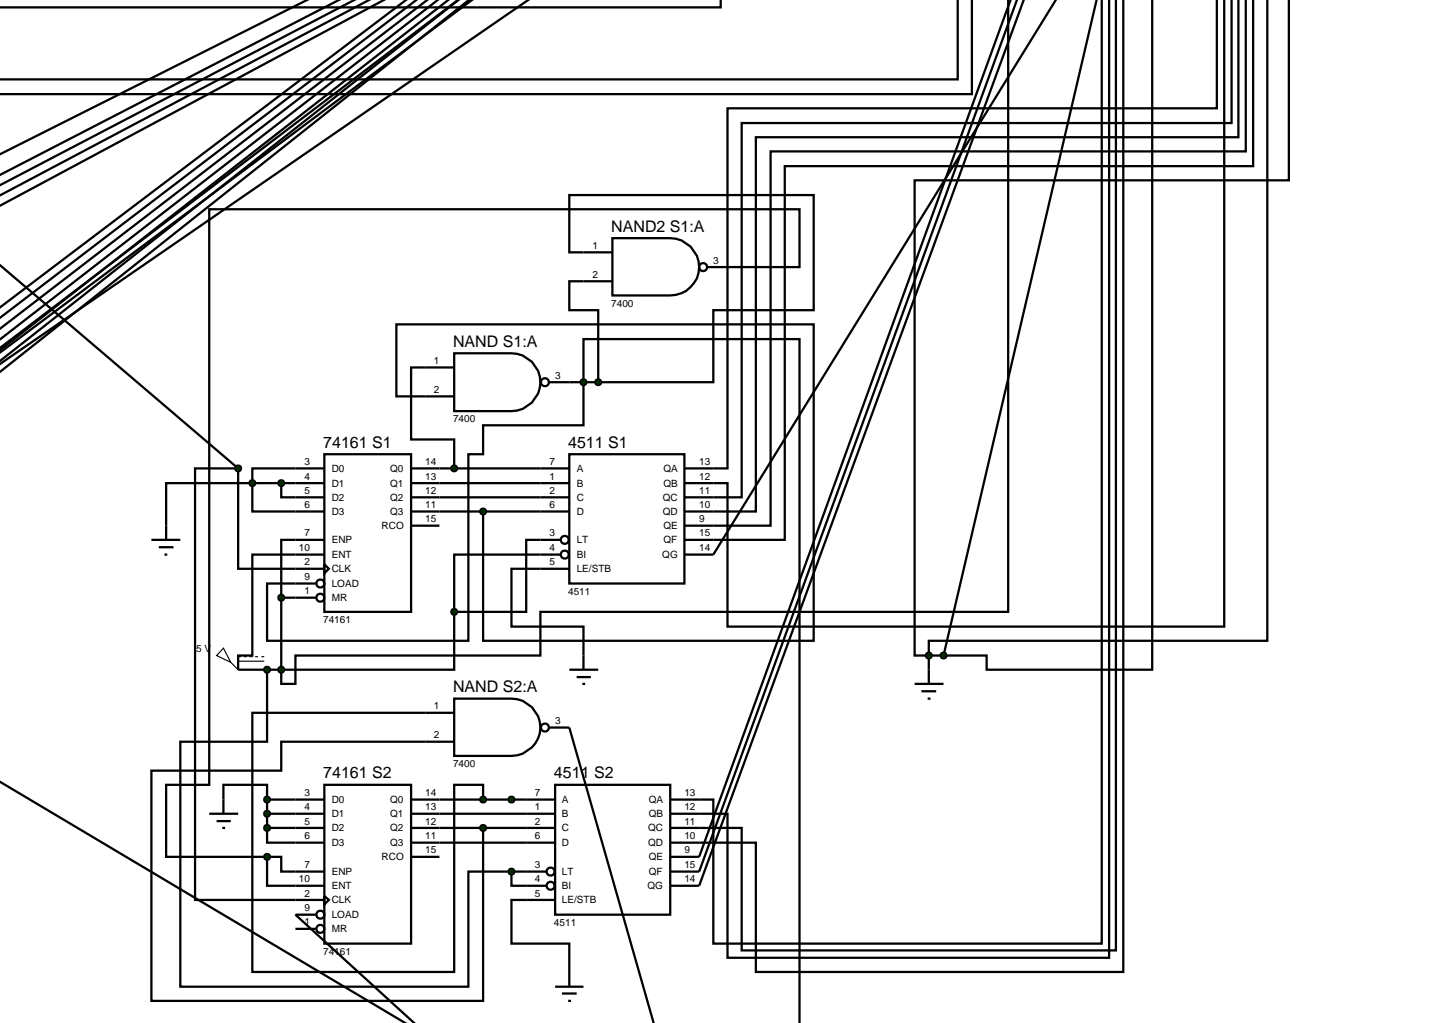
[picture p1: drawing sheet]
<svg xmlns="http://www.w3.org/2000/svg" width="257mm" height="180mm" viewBox="0 0 257 180" stroke-linecap="round" stroke-linejoin="round" font-family="sans-serif">
<g fill="none" stroke="#000" stroke-width=".4">
<path d="M54.2 0l-54.2 27.2M59.9 0l-59.9 30.9M62.6 0l-62.6 32.7M65.2 0l-65.2 34.5M67.8 0l-67.8 36.3M71.7 -.1l-71.7 54.3M73.5 -.1l-73.5 56.2M75.4 -.1l-75.4 58.1M77.3 -.1l-77.3 60M79.1 -.1l-79.1 61.9M80.8 0l-80.9 61.4M80.9 -.1l-80.9 63.8"/>
<path d="M82.8 -.1l-82.8 65.7M83.3 0l-83.4 62.2M93.2 0l-93.3 64.2M127.1 -.1v1.4h-127.2M168.9 -.1v14.1h-168.9M171.4 -.1v16.7h-171.4M177.8 0v107.9h-82.5v7.7h-43.2v5h-2.5v-2.5M178.2 -.1l-54.9 151.2M179.4 -.1l-56.1 153.8M180.6 -.1l-57.3 156.3M186.2 0l-60.4 97.8h-5.1M193.4 0l-27 115.6"/>
<path d="M194.3 -.1v166.5h-68.5v-25.4h-2.5M195.6 -.1v169h-67.3v-25.4h-5M196.8 -.1v167.7h-66v-21.6h-7.5M198.1 -.1v171.5h-64.8v-22.8h-10M203.2 0v118.1h-29.2v-2.5h-7.6M214.6 -.1v19.2h-86.3v63.5h-7.6M215.9 0v110.5h-87.6v-25.3h-7.6M217.2 -.1v21.8h-86.4v66h-10.1M218.4 -.1v24.3h-85.1v66h-12.6M219.7 -.1v26.8h-83.8v66h-15.2M221 -.1v29.4h-82.6v65.9h-17.7M223.5 0v113h-59.7v2.6"/>
<path d="M227.3 0v31.8h-66v83.8h2.5M0 46.7l42 35.9M102.9 44.5h-2.5v-10.1h43.1v20.3h-17.7v12.7h-20.3M102.9 49.6h-2.5v5.1h5.1v12.7M128.3 47.1h12.7v-10.2h-104.1v101.5h-7.6v12.7h17.8M75 69.9h-5.1v-12.7h73.6v55.8h-58.3v-22.8M75 64.8h-2.5v12.7h7.6v5.1M100.4 67.4h5.1M42 82.6v17.7h15.2M42 82.6h-7.6v76.1h17.7M44.5 85.2h-15.2v7.5M44.5 85.2v5h12.7"/>
<path d="M44.5 85.2h12.7M49.6 85.2v2.5h7.6M57.2 80.1h15.3v27.8h-15.3zM57.2 97.8h-12.7v17.8h-2.5v2.5h7.6M57.2 82.6h-12.7v2.6M57.2 95.2h-7.6v10.2M57.2 99.5l.8 .8-.8 .8zM72.5 85.2h27.9M72.5 87.7h27.9M72.5 90.2h27.9M72.5 82.6h27.9M72.5 92.7h5"/>
<path d="M98.9 97.8h-18.8v10.1M98.9 95.2h-6.1v12.7h-12.7M100.4 80.1h20.3v22.8h-20.3zM47.1 118.1v12.7h-15.3v43.2h50.8v-20.3h7.6M49.6 105.4v12.7M49.6 105.4h6.1M55.7 102.9h-8.6v10.1h35.5v-32.9h2.6v-5.1h17.7v-15.2h38.1v120.6M80.1 107.9v10.2h-30.5M100.4 100.3h-10.2v10.2h12.7v7.6M100.4 118.1h5.1M101.7 119.4h2.5M163.8 115.6v5"/>
<path d="M163.8 115.6h2.6M0 137.8l71.5 42.6M75 125.7h-30.5v45.7h35.6v-33h5.1v2.6M75 130.8h-25.4v5.1h-22.9v40.6h58.5v-30.5M100.4 128.3l14.9 52.1M102.7 120.6h.5M161.3 120.6h5.1M162.5 121.9h2.6M163.6 123.2h.5M39.4 141v-2.6h7.7v2.6M47.1 146v2.6h5M47.1 151.1h2.5v2.6h2.5"/>
<path d="M47.1 151.1v5.1h5M47.1 143.5h5M47.1 146h5M47.1 141h5M47.1 141v5M77.5 143.5h15.3M77.5 148.6h15.3M77.5 146h15.3M77.5 141h15.3M90.2 153.7v2.5h2.6M90.2 153.7h2.6M92.8 158.7h-2.6v7.7h10.2v7.6"/>
<path d="M52.1 161.3l21 19.1M97.9 174h5M99.1 175.2h2.6M100.2 176.5h.5"/>
<circle cx="99.6" cy="95.2" r=".7"/>
<circle cx="99.6" cy="97.8" r=".7"/>
<circle cx="56.5" cy="102.9" r=".7"/>
<circle cx="56.5" cy="105.4" r=".7"/>
</g>
<path d="M39.4 114.3l1.3 2.5-2.5-1.2zM40.7 116.8l1.3 1.3M42 115.8h.5M42 116.6h4.6M43 115.8h.5M44 115.8h.5M45 115.8h.5M46.1 115.8h.5" fill="none" stroke="#000" stroke-width=".2"/>
<g fill="#004000" stroke="#000" stroke-width=".4">
<path d="M163.5 115.2l.3-.1-.5 .5zM163.8 115.1l.3 .1 .2 .4zM164.3 115.6l-.2 .4-.3 .1zM163.3 115.6l.5 .5-.3-.1z"/>
<path d="M49.3 117.7l.3-.1-.5 .5zM49.6 117.6l.4 .2 .1 .3zM49.6 118.6l.5-.5-.2 .4zM49.1 118.1l.5 .5-.3-.1z"/>
<path d="M79.8 107.5l.3-.1-.5 .5zM80.1 107.4l.3 .1 .2 .4zM80.6 107.9l-.2 .4-.3 .1zM79.6 107.9l.5 .5-.4-.2z"/>
</g>
<g fill="#004000">
<path d="M163.8 115.1l.5 .5-.5 .5-.5-.5z"/>
<path d="M49.6 117.6l.5 .5-.5 .5-.5-.5z"/>
<path d="M80.1 107.4l.5 .5-.5 .5-.5-.5z"/>
</g>
<g fill="none" stroke="#000" stroke-width=".4">
<path d="M26.7 95.2h5.1M28 96.5h2.6M29 97.8h.5M29.3 92.7v2.5M57.2 138.4h15.3v28h-15.3zM97.9 138.4h20.3v22.9h-20.3zM52.1 141h5.1M52.1 143.5h5.1M52.1 146h5.1M52.1 148.6h5.1M52.1 153.7h5.1M52.1 156.2h5.1"/>
<path d="M52.1 158.7h5.1M57.2 158l.8 .7-.8 .8zM72.5 141h5M72.5 143.5h5M72.5 146h5M72.5 148.6h5M72.5 151.1h5M92.8 141h5.1M92.8 143.5h5.1M92.8 146h5.1M92.8 148.6h5.1M92.8 153.7h3.5"/>
<path d="M92.8 156.2h3.5M92.8 158.7h5.1M118.2 141h5.1M118.2 143.5h5.1M118.2 146h5.1M118.2 148.6h5.1M118.2 151.1h5.1M118.2 153.7h5.1M118.2 156.2h5.1M52.1 161.3h3.6M52.1 163.8h3.6"/>
<circle cx="97.1" cy="153.7" r=".7"/>
<circle cx="97.1" cy="156.2" r=".7"/>
<circle cx="56.5" cy="163.8" r=".7"/>
<circle cx="56.5" cy="161.3" r=".7"/>
</g>
<g fill="#004000" stroke="#000" stroke-width=".4">
<path d="M44.1 84.9l.4-.2-.5 .5zM44.5 84.7l.4 .2 .1 .3zM44.5 85.7l.5-.5-.1 .3zM44 85.2l.5 .5-.3-.1z"/>
<path d="M49.3 84.8l.3-.1-.5 .5zM49.6 84.7l.4 .2 .1 .3zM49.6 85.7l.5-.5-.2 .4zM49.1 85.2l.5 .5-.4-.2z"/>
<path d="M84.8 145.7l.4-.2-.5 .5zM85.2 145.5l.3 .1 .2 .4zM85.7 146l-.1 .3-.4 .2zM84.7 146l.5 .5-.3-.1z"/>
<path d="M166.1 115.2l.3-.1-.5 .5zM166.4 115.1l.3 .1 .2 .4zM166.9 115.6l-.2 .4-.3 .1zM165.9 115.6l.5 .5-.3-.1z"/>
</g>
<g fill="#004000">
<path d="M44 85.2l.5-.5 .5 .5-.5 .5z"/>
<path d="M49.6 84.7l.5 .5-.5 .5-.5-.5z"/>
<path d="M84.7 146l.5-.5 .5 .5-.5 .5z"/>
<path d="M166.4 115.1l.5 .5-.5 .5-.5-.5z"/>
</g>
<path d="M36.9 143.5h5.1M38.2 144.8h2.5M39.2 146h.5M39.4 141v2.5" fill="none" stroke="#000" stroke-width=".4"/>
<g fill="#004000" stroke="#000" stroke-width=".4">
<path d="M46.7 140.7l.4-.2-.5 .5zM47.1 140.5l.4 .2 .1 .3zM47.1 141.5l.5-.5-.2 .4zM46.6 141l.5 .5-.3-.1z"/>
<path d="M46.7 143.2l.4-.2-.5 .5zM47.1 143l.4 .2 .1 .3zM47.1 144l.5-.5-.2 .4zM46.6 143.5l.5 .5-.3-.1z"/>
<path d="M46.7 145.7l.4-.2-.5 .5zM47.1 145.5l.3 .1 .2 .4zM47.6 146l-.1 .3-.4 .2zM46.6 146l.5 .5-.3-.1z"/>
<path d="M89.9 140.6l.3-.1-.5 .5zM90.2 140.5l.3 .1 .2 .4zM90.7 141l-.2 .4-.3 .1zM89.7 141l.5 .5-.4-.2z"/>
<path d="M41.7 82.2l.3-.1-.5 .5zM42 82.1l.3 .1 .2 .4zM42 83.1l.5-.5-.2 .4zM41.5 82.6l.5 .5-.4-.2z"/>
<path d="M84.8 89.9l.4-.2-.5 .5zM85.2 89.7l.4 .2 .1 .3zM85.2 90.7l.5-.5-.2 .4zM84.7 90.2l.5 .5-.3-.1z"/>
<path d="M84.8 140.7l.4-.2-.5 .5zM85.2 140.5l.4 .2 .1 .3zM85.2 141.5l.5-.5-.2 .4zM84.7 141l.5 .5-.3-.1z"/>
<path d="M89.9 153.3l.3-.1-.5 .5zM90.2 153.2l.3 .1 .2 .4zM90.7 153.7l-.2 .4-.3 .1zM89.7 153.7l.5 .5-.4-.2z"/>
<path d="M46.8 117.7l.3-.1-.5 .5zM47.1 117.6l.4 .2 .1 .3zM47.1 118.6l.5-.5-.1 .3zM46.6 118.1l.5 .5-.3-.1z"/>
</g>
<g fill="#004000">
<path d="M46.6 141l.5-.5 .5 .5-.5 .5z"/>
<path d="M46.6 143.5l.5-.5 .5 .5-.5 .5z"/>
<path d="M46.6 146l.5-.5 .5 .5-.5 .5z"/>
<path d="M90.2 140.5l.5 .5-.5 .5-.5-.5z"/>
<path d="M42 82.1l.5 .5-.5 .5-.5-.5z"/>
<path d="M84.7 90.2l.5-.5 .5 .5-.5 .5z"/>
<path d="M84.7 141l.5-.5 .5 .5-.5 .5z"/>
<path d="M90.2 153.2l.5 .5-.5 .5-.5-.5z"/>
<path d="M46.6 118.1l.5-.5 .5 .5-.5 .5z"/>
</g>
<g fill="none" stroke="#000" stroke-width=".4">
<path d="M75 64.8h5.1M75 69.9h5.1M80.1 62.3h10.1a5.1 5.1 0 0 1 5.1 5.1 5.1 5.1 0 0 1-5.1 5.1h-10.1zM96.9 67.4h3.5"/>
<circle cx="96.1" cy="67.4" r=".7"/>
</g>
<path d="M79.8 82.2l.3-.1-.5 .5zM80.1 82.1l.3 .1 .2 .4zM80.1 83.1l.5-.5-.2 .4zM79.6 82.6l.5 .5-.4-.2z" fill="#004000" stroke="#000" stroke-width=".4"/>
<path d="M80.1 82.1l.5 .5-.5 .5-.5-.5z" fill="#004000"/>
<g fill="none" stroke="#000" stroke-width=".4">
<path d="M75 125.7h5.1M75 130.8h5.1M80.1 123.2h10.1a5.1 5.1 0 0 1 5.1 5 5.1 5.1 0 0 1-5.1 5.1h-10.1zM96.9 128.3h3.5"/>
<circle cx="96.1" cy="128.3" r=".7"/>
</g>
<path d="M102.5 67.1l.4-.2-.5 .5zM102.9 66.9l.4 .2 .1 .3zM103.4 67.4l-.1 .3-.4 .2zM102.4 67.4l.5 .5-.4-.2z" fill="#004000" stroke="#000" stroke-width=".4"/>
<path d="M102.4 67.4l.5-.5 .5 .5-.5 .5z" fill="#004000"/>
<g fill="none" stroke="#000" stroke-width=".4">
<path d="M102.9 44.5h5.1M102.9 49.6h5.1M108 42h10.2a5.1 5.1 0 0 1 5.1 5 5.1 5.1 0 0 1-5.1 5.1h-10.2zM124.8 47.1h3.5"/>
<circle cx="124" cy="47.1" r=".7"/>
</g>
<g fill="#004000" stroke="#000" stroke-width=".4">
<path d="M105.2 67l.3-.1-.5 .5zM105.5 66.9l.3 .1 .2 .4zM106 67.4l-.2 .4-.3 .1zM105 67.4l.5 .5-.4-.2z"/>
<path d="M46.7 150.8l.4-.2-.5 .5zM47.1 150.6l.4 .2 .1 .3zM47.1 151.6l.5-.5-.2 .4zM46.6 151.1l.5 .5-.3-.1z"/>
<path d="M49.3 105l.3-.1-.5 .5zM49.6 104.9l.4 .2 .1 .3zM49.6 105.9l.5-.5-.2 .4zM49.1 105.4l.5 .5-.3-.1z"/>
</g>
<g fill="#004000">
<path d="M105 67.4l.5-.5 .5 .5-.5 .5z"/>
<path d="M46.6 151.1l.5-.5 .5 .5-.5 .5z"/>
<path d="M49.6 104.9l.5 .5-.5 .5-.5-.5z"/>
</g>
<g font-size="2.8">
<text x="107.8" y="40.9">NAND2 S1:A</text>
<text x="79.9" y="61.2">NAND S1:A</text>
<text x="57" y="79">74161 S1</text>
<text x="100.2" y="79">4511 S1</text>
<text x="79.9" y="122.1">NAND S2:A</text>
<text x="57" y="137.3">74161 S2</text>
<text x="97.7" y="137.3">4511 S2</text>
</g>
<g font-size="1.8">
<text x="104.5" y="43.9">1</text>
<text x="125.8" y="46.5">3</text>
<text x="104.5" y="49">2</text>
<text x="107.8" y="54.2">7400</text>
<text x="76.5" y="64.2">1</text>
<text x="76.5" y="69.3">2</text>
<text x="97.9" y="66.8">3</text>
<text x="79.9" y="74.5">7400</text>
<text x="53.7" y="82">3</text>
<text x="58.5" y="83.2">D0</text>
<text x="68.8" y="83.2">Q0</text>
<text x="75" y="82">14</text>
<text x="96.9" y="82">7</text>
<text x="101.7" y="83.2">A</text>
<text x="117" y="83.2">QA</text>
<text x="123.3" y="82">13</text>
<text x="53.7" y="84.6">4</text>
<text x="53.7" y="87.1">5</text>
<text x="53.7" y="89.6">6</text>
<text x="58.5" y="85.8">D1</text>
<text x="58.5" y="88.3">D2</text>
<text x="68.8" y="85.8">Q1</text>
<text x="68.8" y="88.3">Q2</text>
<text x="75" y="84.6">13</text>
<text x="75" y="87.1">12</text>
<text x="75" y="89.6">11</text>
<text x="96.9" y="84.6">1</text>
<text x="96.9" y="87.1">2</text>
<text x="96.9" y="89.6">6</text>
<text x="101.7" y="85.8">B</text>
<text x="101.7" y="88.3">C</text>
<text x="116.9" y="88.3">QC</text>
<text x="117" y="85.8">QB</text>
<text x="123.3" y="84.6">12</text>
<text x="123.3" y="87.1">11</text>
<text x="123.3" y="89.6">10</text>
<text x="53.7" y="94.6">7</text>
<text x="58.5" y="90.8">D3</text>
<text x="58.5" y="95.8">ENP</text>
<text x="67.3" y="93.3">RCO</text>
<text x="68.8" y="90.8">Q3</text>
<text x="75" y="92.1">15</text>
<text x="96.9" y="94.6">3</text>
<text x="101.7" y="90.8">D</text>
<text x="101.7" y="95.8">LT</text>
<text x="116.9" y="90.8">QD</text>
<text x="117" y="93.3">QE</text>
<text x="117" y="95.8">QF</text>
<text x="123.3" y="92.1">9</text>
<text x="123.3" y="94.6">15</text>
<text x="52.7" y="97.2">10</text>
<text x="53.7" y="99.7">2</text>
<text x="58.5" y="98.4">ENT</text>
<text x="58.5" y="100.9">CLK</text>
<text x="96.9" y="97.2">4</text>
<text x="96.9" y="99.7">5</text>
<text x="101.7" y="98.4">BI</text>
<text x="101.7" y="100.9">LE/STB</text>
<text x="116.8" y="98.4">QG</text>
<text x="123.3" y="97.2">14</text>
<text x="53.7" y="102.3">9</text>
<text x="53.7" y="104.8">1</text>
<text x="58.5" y="103.5">LOAD</text>
<text x="58.5" y="106">MR</text>
<text x="100.2" y="104.9">4511</text>
<text x="57" y="109.9">74161</text>
<text x="34.6" y="114.9">5 V</text>
<text x="76.5" y="125.1">1</text>
<text x="76.5" y="130.2">2</text>
<text x="97.9" y="127.7">3</text>
<text x="79.9" y="135.3">7400</text>
<text x="53.7" y="140.4">3</text>
<text x="53.7" y="142.9">4</text>
<text x="58.5" y="141.6">D0</text>
<text x="68.8" y="141.6">Q0</text>
<text x="75" y="140.4">14</text>
<text x="75" y="142.9">13</text>
<text x="94.3" y="140.4">7</text>
<text x="94.3" y="142.9">1</text>
<text x="99.1" y="141.6">A</text>
<text x="114.4" y="141.6">QA</text>
<text x="120.7" y="140.4">13</text>
<text x="120.7" y="142.9">12</text>
<text x="53.7" y="145.4">5</text>
<text x="53.7" y="148">6</text>
<text x="58.5" y="144.1">D1</text>
<text x="58.5" y="146.6">D2</text>
<text x="58.5" y="149.2">D3</text>
<text x="68.8" y="144.1">Q1</text>
<text x="68.8" y="146.6">Q2</text>
<text x="68.8" y="149.2">Q3</text>
<text x="75" y="145.4">12</text>
<text x="75" y="148">11</text>
<text x="94.3" y="145.4">2</text>
<text x="94.3" y="148">6</text>
<text x="99.1" y="144.1">B</text>
<text x="99.1" y="146.6">C</text>
<text x="99.1" y="149.2">D</text>
<text x="114.3" y="146.6">QC</text>
<text x="114.3" y="149.2">QD</text>
<text x="114.4" y="144.1">QB</text>
<text x="120.7" y="145.4">11</text>
<text x="120.7" y="148">10</text>
<text x="52.7" y="155.6">10</text>
<text x="53.7" y="153.1">7</text>
<text x="58.5" y="154.3">ENP</text>
<text x="67.3" y="151.7">RCO</text>
<text x="75" y="150.5">15</text>
<text x="94.3" y="153.1">3</text>
<text x="94.3" y="155.6">4</text>
<text x="99.1" y="154.3">LT</text>
<text x="114.4" y="151.7">QE</text>
<text x="114.4" y="154.3">QF</text>
<text x="120.7" y="150.5">9</text>
<text x="120.7" y="153.1">15</text>
<text x="120.7" y="155.6">14</text>
<text x="53.7" y="158.1">2</text>
<text x="53.7" y="160.7">9</text>
<text x="58.5" y="156.8">ENT</text>
<text x="58.5" y="159.3">CLK</text>
<text x="58.5" y="161.9">LOAD</text>
<text x="94.3" y="158.1">5</text>
<text x="99.1" y="156.8">BI</text>
<text x="99.1" y="159.3">LE/STB</text>
<text x="114.2" y="156.8">QG</text>
<text x="53.7" y="163.2">1</text>
<text x="58.5" y="164.4">MR</text>
<text x="97.7" y="163.3">4511</text>
<text x="57" y="168.4">74161</text>
</g>
</svg>
